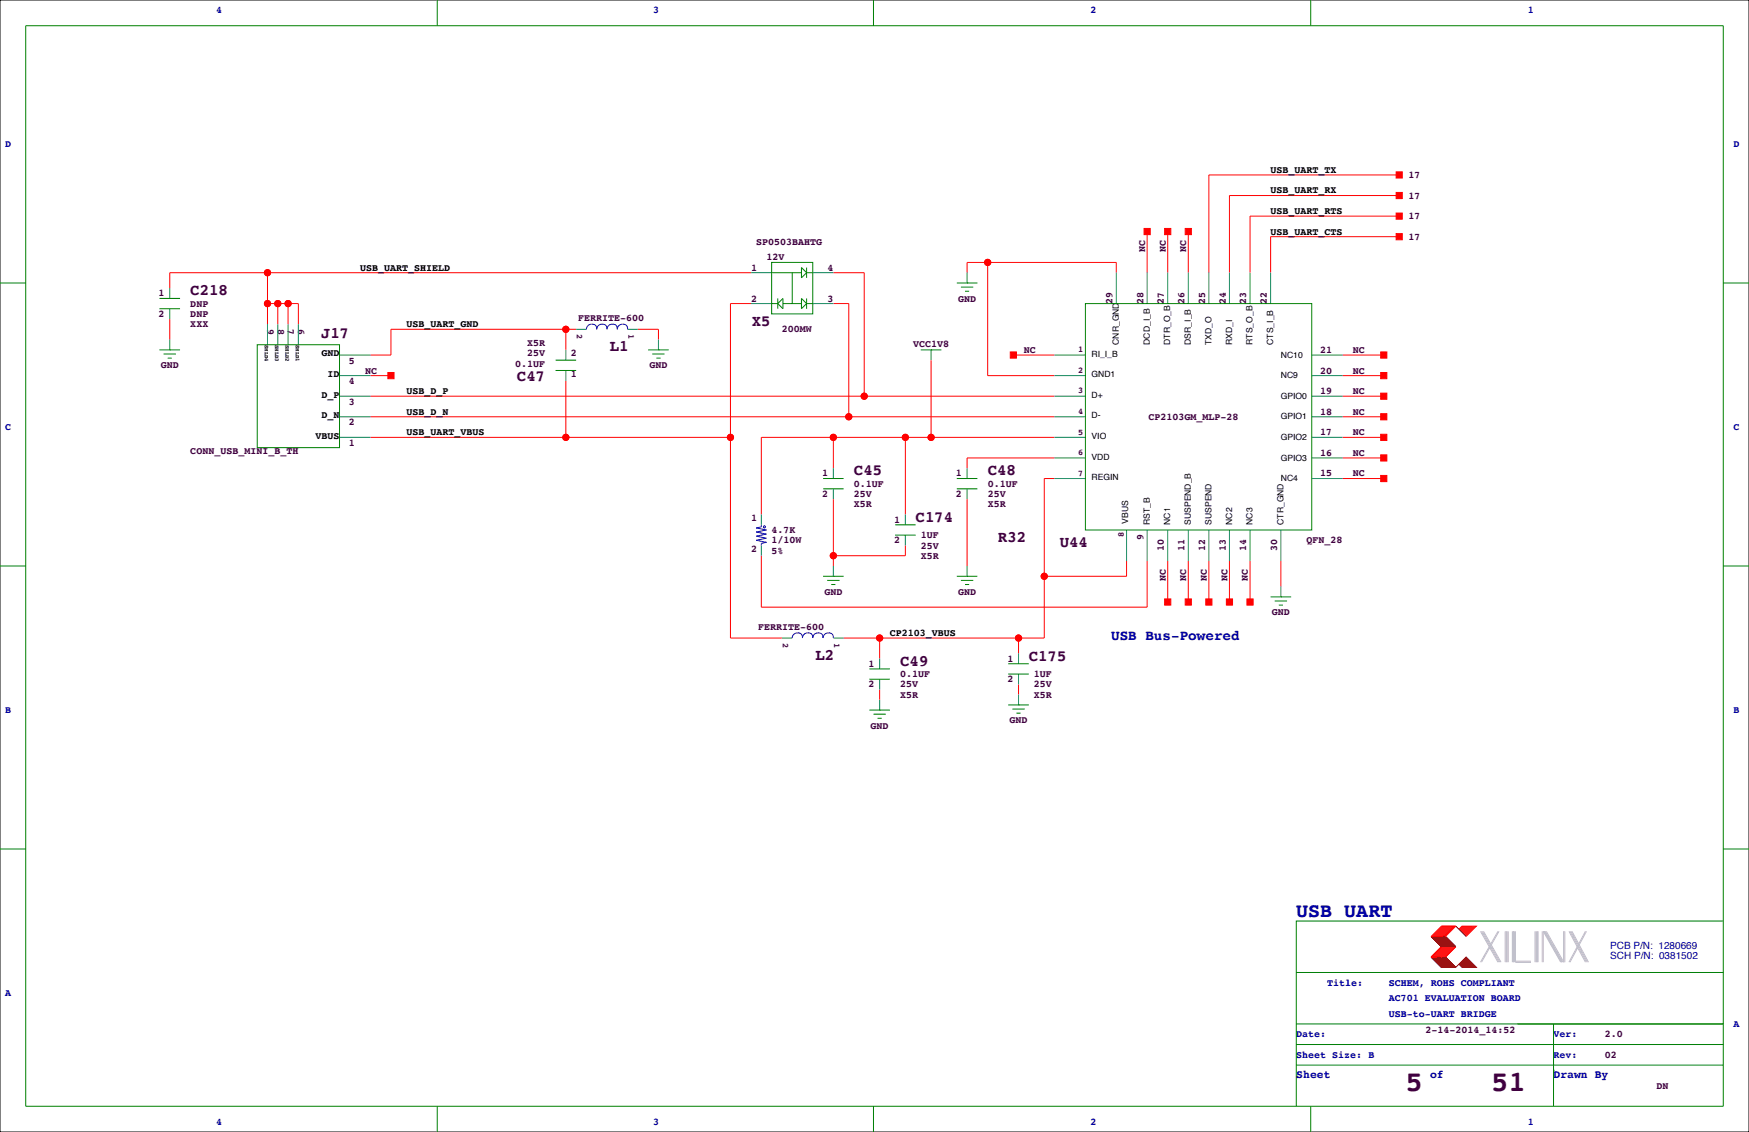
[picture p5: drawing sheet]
<svg xmlns="http://www.w3.org/2000/svg" width="432mm" height="279mm" viewBox="0 0 432 279" stroke-linecap="round" stroke-linejoin="round" font-family="sans-serif">
<path d="M0 0h431.8v279.4h-431.8z" fill="none" stroke="#000" stroke-width=".25"/>
<g fill="none" stroke="#f00" stroke-width=".25">
<path d="M283.2 57.2v10.1M288.3 57.2v10.1M293.4 57.2v10.1M345.4 48.3h-41.9v19M345.4 53.3h-36.8v14M345.4 43.2h-47v24.1M345.4 58.4h-31.7v8.9M41.9 78.7v5.1M66 67.3v12.7M66 74.9h7.7v5.1M68.6 74.9v5.1M71.1 74.9v5.1"/>
<path d="M185.4 74.9h-5.1v82.6h12.7M185.4 67.3h-143.5v3.8M205.7 74.9h3.8v28M205.7 67.3h7.7v30.5M238.8 67.3v-2.5h36.8v2.5M243.8 64.8v27.9h16.5M91.4 97.8h168.9M91.4 92.7h5.1M139.7 81.3v5.1M139.7 94v13.9M142.2 81.3h-45.7v6.3h-5.1M157.5 81.3h5.1v2.5"/>
<path d="M229.9 88.9v19M250.2 87.6h10.1M331.5 87.6h10.1M331.5 97.8h10.1M331.5 92.7h10.1M91.4 107.9h88.9M91.4 102.9h168.9M205.7 107.9v7.7M223.5 107.9v19.1M260.3 113h-21.5v2.6M260.3 118.1h-2.5v39.4h-49.5M260.3 107.9h-72.3v19.1"/>
<path d="M331.5 118.1h10.1M331.5 113h10.1M331.5 107.9h10.1M331.5 102.9h10.1M188 137.2v12.7h95.2v-11.5M205.7 123.2v16.5M223.5 134.6v2.6h-17.8M238.8 123.2v16.5M278.1 138.4v3.8h-20.3M288.3 138.4v10.2M293.4 138.4v10.2M298.4 138.4v10.2"/>
<path d="M303.5 138.4v10.2M308.6 138.4v10.2M316.2 138.4v6.4M217.2 157.5v5.1M251.5 157.5v3.8M217.2 170.2v2.5M251.5 168.9v2.5M355.9 233.7l-2.6 2.5h3.6l2.5-2.5M355.9 228.6h3.5l-2.5 2.5h-3.6zM356.1 233.7l-2.5 2.5M356.1 228.6l-2.5 2.5M356.4 233.7l-2.6 2.5"/>
<path d="M356.4 228.6l-2.6 2.5M356.6 233.7l-2.5 2.5M356.6 228.6l-2.5 2.5M356.9 233.7l-2.6 2.5M356.9 228.6l-2.6 2.5M357.1 233.7l-2.5 2.5M357.1 228.6l-2.5 2.5M357.4 233.7l-2.6 2.5M357.4 228.6l-2.6 2.5M357.6 233.7l-2.5 2.5M357.6 228.6l-2.5 2.5M357.9 233.7l-2.6 2.5"/>
<path d="M357.9 228.6l-2.6 2.5M358.1 233.7l-2.5 2.5M358.1 228.6l-2.5 2.5M358.4 233.7l-2.5 2.5M358.4 228.6l-2.5 2.5M358.6 233.7l-2.5 2.5M358.6 228.6l-2.5 2.5M358.9 233.7l-2.5 2.5M358.9 228.6l-2.5 2.5M359.2 233.7l-2.6 2.5M359.2 228.6l-2.6 2.5M360.2 229.4l.7-.8h3.6l-2.6 2.5"/>
<path d="M361.2 228.6l-.8 .8M361.4 228.6l-1 1M361.7 228.6l-1 1M361.9 228.6l-1.2 1.3M362.2 228.6l-1.3 1.3M362.5 228.6l-1.6 1.5M362.7 228.6l-1.5 1.5M363 228.6l-1.8 1.8M363.2 228.6l-1.8 1.8M363.5 228.6l-2.1 2M363.7 228.6l-2 2M364 228.6l-2.3 2.3"/>
<path d="M364.2 228.6l-2.3 2.3"/>
<circle cx="66" cy="67.3" r=".76"/>
<circle cx="66" cy="74.9" r=".76"/>
<circle cx="68.6" cy="74.9" r=".76"/>
<circle cx="71.1" cy="74.9" r=".76"/>
<circle cx="243.8" cy="64.8" r=".76"/>
<circle cx="139.7" cy="81.3" r=".76"/>
<circle cx="213.4" cy="97.8" r=".76"/>
<circle cx="139.7" cy="107.9" r=".76"/>
<circle cx="180.3" cy="107.9" r=".76"/>
<circle cx="205.7" cy="107.9" r=".76"/>
<circle cx="209.6" cy="102.9" r=".76"/>
<circle cx="223.5" cy="107.9" r=".76"/>
<circle cx="229.9" cy="107.9" r=".76"/>
<circle cx="205.7" cy="137.2" r=".76"/>
<circle cx="217.2" cy="157.5" r=".76"/>
<circle cx="251.5" cy="157.5" r=".76"/>
<circle cx="257.8" cy="142.2" r=".76"/>
</g>
<g fill="#f00" stroke="#f00" stroke-width=".25">
<path d="M287.5 56.4h1.6v1.5h-1.6z" fill-rule="evenodd"/>
<path d="M282.4 56.4h1.6v1.5h-1.6z" fill-rule="evenodd"/>
<path d="M287.5 147.8h1.6v1.6h-1.6z" fill-rule="evenodd"/>
<path d="M340.9 86.9h1.5v1.5h-1.5z" fill-rule="evenodd"/>
<path d="M302.8 147.8h1.5v1.6h-1.5z" fill-rule="evenodd"/>
<path d="M307.8 147.8h1.6v1.6h-1.6z" fill-rule="evenodd"/>
<path d="M340.9 117.3h1.5v1.6h-1.5z" fill-rule="evenodd"/>
<path d="M340.9 112.3h1.5v1.5h-1.5z" fill-rule="evenodd"/>
<path d="M340.9 107.2h1.5v1.5h-1.5z" fill-rule="evenodd"/>
<path d="M340.9 102.1h1.5v1.5h-1.5z" fill-rule="evenodd"/>
<path d="M340.9 97h1.5v1.6h-1.5z" fill-rule="evenodd"/>
<path d="M340.9 91.9h1.5v1.6h-1.5z" fill-rule="evenodd"/>
<path d="M344.7 47.5h1.5v1.5h-1.5z" fill-rule="evenodd"/>
<path d="M344.7 42.4h1.5v1.5h-1.5z" fill-rule="evenodd"/>
<path d="M297.7 147.8h1.5v1.6h-1.5z" fill-rule="evenodd"/>
<path d="M292.6 147.8h1.5v1.6h-1.5z" fill-rule="evenodd"/>
<path d="M292.6 56.4h1.5v1.5h-1.5z" fill-rule="evenodd"/>
<path d="M249.4 86.9h1.6v1.5h-1.6z" fill-rule="evenodd"/>
<path d="M95.8 91.9h1.5v1.6h-1.5z" fill-rule="evenodd"/>
<path d="M344.7 57.7h1.5v1.5h-1.5z" fill-rule="evenodd"/>
<path d="M344.7 52.6h1.5v1.5h-1.5z" fill-rule="evenodd"/>
<circle cx="139.7" cy="81.3" r=".76"/>
<circle cx="257.8" cy="142.2" r=".76"/>
<circle cx="251.5" cy="157.5" r=".76"/>
<circle cx="217.2" cy="157.5" r=".76"/>
<circle cx="243.8" cy="64.8" r=".76"/>
<circle cx="229.9" cy="107.9" r=".76"/>
<circle cx="223.5" cy="107.9" r=".76"/>
<circle cx="205.7" cy="107.9" r=".76"/>
<circle cx="205.7" cy="137.2" r=".76"/>
<circle cx="71.1" cy="74.9" r=".76"/>
<circle cx="68.6" cy="74.9" r=".76"/>
<circle cx="66" cy="74.9" r=".76"/>
<circle cx="66" cy="67.3" r=".76"/>
<circle cx="213.4" cy="97.8" r=".76"/>
<circle cx="209.6" cy="102.9" r=".76"/>
<circle cx="180.3" cy="107.9" r=".76"/>
<circle cx="139.7" cy="107.9" r=".76"/>
</g>
<g fill="none" stroke="#008080" stroke-width=".25">
<path d="M41.9 71.1v2.6M41.9 76.2v2.5M185.4 67.3h5.1M185.4 74.9h5.1M200.7 67.3h5M200.7 74.9h5M238.8 67.3v2.5M275.6 67.3v7.6M283.2 67.3v7.6M288.3 67.3v7.6M293.4 67.3v7.6M298.4 67.3v7.6"/>
<path d="M303.5 67.3v7.6M308.6 67.3v7.6M313.7 67.3v7.6M41.9 83.8v2.6M66 80v5.1M68.6 80v5.1M71.1 80v5.1M73.7 80v5.1M83.8 87.6h7.6M83.8 97.8h7.6M83.8 92.7h7.6M139.7 86.4v2.5"/>
<path d="M139.7 91.4v2.6M142.2 81.3h2.6M154.9 81.3h2.6M162.6 83.8v2.6M229.9 86.4v2.5M260.3 87.6h7.7M260.3 97.8h7.7M260.3 92.7h7.7M323.8 87.6h7.7M323.8 97.8h7.7M323.8 92.7h7.7M83.8 107.9h7.6"/>
<path d="M83.8 102.9h7.6M205.7 115.6v2.5M238.8 115.6v2.5M260.3 107.9h7.7M260.3 102.9h7.7M260.3 118.1h7.7M260.3 113h7.7M323.8 107.9h7.7M323.8 102.9h7.7M323.8 118.1h7.7M323.8 113h7.7M188 127v2.5"/>
<path d="M188 134.6v2.6M205.7 120.7v2.5M205.7 139.7v2.5M223.5 127v2.5M223.5 132.1v2.5M238.8 120.7v2.5M238.8 139.7v2.5M278.1 130.8v7.6M283.2 130.8v7.6M288.3 130.8v7.6M293.4 130.8v7.6M298.4 130.8v7.6"/>
<path d="M303.5 130.8v7.6M308.6 130.8v7.6M316.2 130.8v7.6M193 157.5h2.6M205.7 157.5h2.6M316.2 144.8v2.5M217.2 162.6v2.5M217.2 167.6v2.6M217.2 172.7v2.6M251.5 161.3v2.5M251.5 166.4v2.5M251.5 171.4v2.6"/>
</g>
<g fill="none" stroke="#00f" stroke-width=".25">
<path d="M146 80a1.27 1.27 0 0 0-1.2 1.3M146.1 80a1.02 1.02 0 0 1 1.2 1.3M148.6 80a1.27 1.27 0 0 0-1.3 1.3M151.1 80a1.27 1.27 0 0 0-1.2 1.3 1.05 1.05 0 0 0-1.3-1.3M153.7 80a1.27 1.27 0 0 0-1.3 1.3 1.05 1.05 0 0 0-1.3-1.3M153.7 80a1.02 1.02 0 0 1 1.2 1.3M188 129.5v.5l-1.3 .3 2.5 .5-2.5 .5 2.5 .5-2.5 .5 2.5 .5-2.5 .5 2.5 .6-1.2 .2v.5M198.1 157.5a1.26 1.26 0 0 0-1.3-1.4 1.26 1.26 0 0 0-1.2 1.4M205.7 157.5a1.26 1.26 0 0 0-1.2-1.4 1.26 1.26 0 0 0-1.3 1.4 1.27 1.27 0 0 0-1.3-1.4 1.27 1.27 0 0 0-1.2 1.4 1.27 1.27 0 0 0-1.3-1.4 1.27 1.27 0 0 0-1.3 1.4"/>
<circle cx="188.7" cy="130" r=".25"/>
</g>
<g fill="none" stroke="#008000" stroke-width=".25">
<path d="M6.3 6.4h419.1v266.6h-419.1zM107.9 0v6.4M215.6 0v6.4M323.6 0v6.4M0 69.8h6.3M39.4 76.2h5M39.4 73.7h5M190.5 64.8h10.2v12.7h-10.2zM190.5 67.3h7.4M190.5 74.9h1.5M192 73.7v2.5M193.3 74.9h4.6"/>
<path d="M193.3 73.7v2.5l-1.3-1.3zM195.6 67.3v7.6M197.9 73.7l1.2 1.2-1.2 1.3zM197.9 66l1.2 1.3-1.2 1.3zM199.1 67.3h1.6M199.1 74.9h1.6M199.1 66v2.6M199.1 73.7v2.5M236.2 69.8h5.1M237.2 70.9h3.1M238.3 71.9h1M238.8 69.8h.1"/>
<path d="M268 74.9h55.8v55.9h-55.8zM425.4 69.8h6.4M39.4 86.4h5M40.4 87.4h3M41.4 88.4h1M41.9 86.4h.1M63.5 85.1h20.3v25.4h-20.3zM137.2 88.9h5M137.2 91.4h5M160 86.4h5.1M161 87.4h3.1M162.1 88.4h1"/>
<path d="M162.6 86.4h.1M227.3 86.4h5.1M229.9 86.4h.1M203.2 118.1h5.1M236.2 118.1h5.1M0 139.7h6.3M203.2 120.7h5.1M221 132.1h5.1M221 129.5h5.1M236.2 120.7h5.1M425.4 139.7h6.4M203.2 142.2h5.1"/>
<path d="M204.2 143.3h3.1M205.2 144.3h1M205.7 142.2h.1M236.2 142.2h5.1M237.2 143.3h3.1M238.3 144.3h1M238.8 142.2h.1M313.7 147.3h5.1M314.7 148.3h3.1M315.7 149.4h1M316.2 147.3h.1M214.6 175.3h5.1"/>
<path d="M214.6 167.6h5.1M214.6 165.1h5.1M215.6 176.3h3.1M216.7 177.3h1M217.2 175.3h.1M248.9 174h5.1M248.9 166.4h5.1M248.9 163.8h5.1M249.9 175h3.1M251 176h1M251.5 174h.1M0 209.5h6.3"/>
<path d="M425.4 209.5h6.4M425.4 227.3h-105.4v35.6M320 257.8h105.4M320 252.7h105.4M320 240h105.4M383.5 252.7v20.3M107.9 273v6.4M215.6 273v6.4M320 262.9v10.1M320 262.9h105.4M323.6 273v6.4M383.5 264.2h.1"/>
</g>
<g fill="none" stroke="#800000" stroke-width=".25">
<path d="M353.3 236.2l2.6 2.6h3.5M353.3 231.1l2.6 2.6M353.6 231.1l2.5 2.6M353.6 236.2l2.5 2.6M353.8 231.1l2.6 2.6M353.8 236.2l2.6 2.6M354.1 231.1l2.5 2.6M354.1 236.2l2.5 2.6M354.3 231.1l2.6 2.6M354.3 236.2l2.6 2.6M354.6 231.1l2.5 2.6M354.6 236.2l2.5 2.6"/>
<path d="M354.8 231.1l2.6 2.6M354.8 236.2l2.6 2.6M355.1 231.1l2.5 2.6M355.1 236.2l2.5 2.6M355.3 231.1l2.6 2.6M355.3 236.2l2.6 2.6M355.6 231.1l2.5 2.6M355.6 236.2l2.5 2.6M355.9 231.1l2.5 2.6M355.9 236.2l2.5 2.6M356.1 231.1l2.5 2.6M356.1 236.2l2.5 2.6"/>
<path d="M356.4 231.1l2.5 2.6M356.4 236.2l2.5 2.6M356.6 231.1l2.6 2.6M356.6 236.2l2.6 2.6M356.9 231.1l2.5 2.6M356.9 236.2l2.5 2.6M359.4 228.6l2.5 2.5M360.2 238l.7 .8h3.6l-2.6-2.6-2.5 2.6M360.4 237.7l1 1.1M360.4 238l.8 .8M360.7 237.5l1.2 1.3M360.7 237.7l1 1.1"/>
<path d="M360.9 237.2l1.6 1.6M360.9 237.5l1.3 1.3M361.2 237l1.8 1.8M361.2 237.2l1.5 1.6M361.4 236.7l2.1 2.1M361.4 237l1.8 1.8M361.7 236.5l2.3 2.3M361.7 236.7l2 2.1M361.9 236.5l2.3 2.3"/>
</g>
<g fill="none" stroke="#c0c0c0" stroke-width=".25">
<path d="M365.5 229.9l4.3 7.6M365.8 229.9l4.3 7.6M366 229.9l4.3 7.6M366.3 229.9l4.3 7.6M369.8 229.9l-4.3 7.6M370.1 229.9l-4.3 7.6M371.6 229.9v7.6M371.9 229.9v7.6M372.1 229.9v7.6M372.4 229.9v7.6M373.4 229.9v7.6M373.6 229.9v7.6"/>
<path d="M373.9 229.9v7.6M374.1 229.9v7.6h3.9M374.1 237.2h3.9M379 229.9v7.6M379.2 229.9v7.6M379.5 229.9v7.6M379.7 229.9v7.6M380.7 229.9v7.6M381 237.5v-7.6l4.3 7.6M381.3 229.9l4.3 7.6M381.5 229.9l4.3 7.6M381.8 229.9l4.3 7.6v-7.6"/>
<path d="M386.3 229.9v7.6M387.3 229.9l4.1 7.6M387.6 229.9l4.1 7.6M387.9 229.9l4 7.6M388.1 229.9l4.1 7.6M391.4 229.9l-4.1 7.6M391.7 229.9l-4.1 7.6"/>
</g>
<g font-size="7.1" fill="#400040">
<text x="347" y="269.3">5</text>
<text x="368.2" y="269.3">51</text>
</g>
<text font-size="4.9" fill="#0000a0" x="320" y="226.3">USB UART</text>
<g font-size="3.9" fill="#400040">
<text x="47" y="72.9">C218</text>
<text x="79.2" y="83.3">J17</text>
<text x="185.6" y="80.5">X5</text>
<text x="150.5" y="86.6">L1</text>
<text x="127.6" y="94">C47</text>
<text x="210.8" y="117.3">C45</text>
<text x="243.8" y="117.3">C48</text>
<text x="226.1" y="128.7">C174</text>
<text x="246.4" y="133.8">R32</text>
<text x="261.6" y="135.1">U44</text>
<text x="201.3" y="162.8">L2</text>
<text x="222.2" y="164.3">C49</text>
<text x="254" y="163">C175</text>
</g>
<text font-size="3.5" fill="#0000a0" x="274.3" y="158">USB Bus-Powered</text>
<g font-size="2.8" fill="#0000a0">
<text x="320" y="266.1">Sheet</text>
<text x="353.1" y="266.1">of</text>
<text x="383.5" y="266.1">Drawn By</text>
</g>
<g font-size="2.5" fill="#0000a0">
<text x="53.3" y="3.3">4</text>
<text x="161.3" y="3.3">3</text>
<text x="269.2" y="3.3">2</text>
<text x="377.2" y="3.3">1</text>
<text x="1.3" y="36.3">D</text>
<text x="428" y="36.3">D</text>
<text x="1.3" y="106.2">C</text>
<text x="428" y="106.2">C</text>
<text x="1.3" y="176">B</text>
<text x="428" y="176">B</text>
<text x="397.5" y="236.8">SCH P/N: 0381502</text>
<text x="397.5" y="234.2">PCB P/N: 1280669</text>
<text x="1.3" y="245.9">A</text>
<text x="327.7" y="243.3">Title:</text>
<text x="342.9" y="243.3">SCHEM, ROHS COMPLIANT</text>
<text x="342.9" y="247.1">AC701 EVALUATION BOARD</text>
<text x="342.9" y="251">USB-to-UART BRIDGE</text>
<text x="320" y="256">Date:</text>
<text x="383.5" y="256">Ver:</text>
<text x="428" y="253.5">A</text>
<text x="320" y="261.1">Sheet Size: B</text>
<text x="383.5" y="261.1">Rev:</text>
<text x="53.3" y="277.6">4</text>
<text x="161.3" y="277.6">3</text>
<text x="269.2" y="277.6">2</text>
<text x="377.2" y="277.6">1</text>
</g>
<g font-size="2.5">
<text x="313.7" y="42.7">USB_UART_TX</text>
<text x="313.7" y="47.8">USB_UART_RX</text>
<text x="313.7" y="52.8">USB_UART_RTS</text>
<text x="313.7" y="57.9">USB_UART_CTS</text>
<text x="88.9" y="66.8">USB_UART_SHIELD</text>
<text x="100.3" y="80.8">USB_UART_GND</text>
<text x="79.4" y="88">GND</text>
<text x="80.9" y="93.1">ID</text>
<text x="79.4" y="98.1">D_P</text>
<text x="100.3" y="97.3">USB_D_P</text>
<text x="79.4" y="103.2">D_N</text>
<text x="100.3" y="107.4">USB_UART_VBUS</text>
<text x="100.3" y="102.4">USB_D_N</text>
<text x="77.9" y="108.3">VBUS</text>
<text x="219.7" y="157">CP2103_VBUS</text>
</g>
<g font-size="2.5" fill="#400040">
<text x="347.8" y="43.9">17</text>
<text x="347.8" y="49">17</text>
<text x="347.8" y="54.1">17</text>
<text x="347.8" y="59.2">17</text>
<text x="186.7" y="60.5">SP0503BAHTG</text>
<text x="189.2" y="64.3">12V</text>
<text x="282.7" y="62.2" transform="rotate(-90 282.7 62.2)">NC</text>
<text x="287.8" y="62.2" transform="rotate(-90 287.8 62.2)">NC</text>
<text x="292.9" y="62.2" transform="rotate(-90 292.9 62.2)">NC</text>
<text x="185.4" y="66.8">1</text>
<text x="204.3" y="66.8">4</text>
<text x="39.2" y="73.2">1</text>
<text x="47" y="75.7">DNP</text>
<text x="185.4" y="74.4">2</text>
<text x="204.3" y="74.4">3</text>
<text x="236.5" y="74.4">GND</text>
<text x="274.7" y="74.9" transform="rotate(-90 274.7 74.9)">29</text>
<text x="282.3" y="74.9" transform="rotate(-90 282.3 74.9)">28</text>
<text x="287.4" y="74.9" transform="rotate(-90 287.4 74.9)">27</text>
<text x="292.4" y="74.9" transform="rotate(-90 292.4 74.9)">26</text>
<text x="297.5" y="74.9" transform="rotate(-90 297.5 74.9)">25</text>
<text x="302.6" y="74.9" transform="rotate(-90 302.6 74.9)">24</text>
<text x="307.7" y="74.9" transform="rotate(-90 307.7 74.9)">23</text>
<text x="312.8" y="74.9" transform="rotate(-90 312.8 74.9)">22</text>
<text x="39.2" y="78.2">2</text>
<text x="47" y="80.8">XXX</text>
<text x="47" y="78.2">DNP</text>
<text x="66" y="81.3" transform="rotate(90 66 81.3)">9</text>
<text x="68.6" y="81.3" transform="rotate(90 68.6 81.3)">8</text>
<text x="71.1" y="81.3" transform="rotate(90 71.1 81.3)">7</text>
<text x="73.6" y="81.3" transform="rotate(90 73.6 81.3)">6</text>
<text x="142.7" y="79.3">FERRITE-600</text>
<text x="193" y="82">200MW</text>
<text x="86.1" y="89.8">5</text>
<text x="130.2" y="88">25V</text>
<text x="130.2" y="85.4">X5R</text>
<text x="141" y="88">2</text>
<text x="225.4" y="85.6">VCC1V8</text>
<text x="252.7" y="87.1">NC</text>
<text x="326" y="87.1">21</text>
<text x="334" y="87.1">NC</text>
<text x="39.7" y="90.9">GND</text>
<text x="86.1" y="94.8">4</text>
<text x="90.2" y="92.2">NC</text>
<text x="127.2" y="90.5">0.1UF</text>
<text x="141" y="93.1">1</text>
<text x="160.3" y="90.9">GND</text>
<text x="326" y="92.2">20</text>
<text x="334" y="92.2">NC</text>
<text x="86.1" y="99.9">3</text>
<text x="326" y="97.3">19</text>
<text x="334" y="97.3">NC</text>
<text x="86.1" y="105">2</text>
<text x="283.5" y="103.6">CP2103GM_MLP-28</text>
<text x="326" y="107.4">17</text>
<text x="326" y="102.4">18</text>
<text x="334" y="102.4">NC</text>
<text x="334" y="107.4">NC</text>
<text x="47" y="112.1">CONN_USB_MINI_B_TH</text>
<text x="86.1" y="110.1">1</text>
<text x="326" y="112.5">16</text>
<text x="334" y="112.5">NC</text>
<text x="203" y="117.6">1</text>
<text x="236" y="117.6">1</text>
<text x="326" y="117.6">15</text>
<text x="334" y="117.6">NC</text>
<text x="203" y="122.7">2</text>
<text x="210.8" y="120.1">0.1UF</text>
<text x="210.8" y="122.7">25V</text>
<text x="210.8" y="125.2">X5R</text>
<text x="236" y="122.7">2</text>
<text x="243.8" y="120.1">0.1UF</text>
<text x="243.8" y="122.7">25V</text>
<text x="243.8" y="125.2">X5R</text>
<text x="185.4" y="128.6">1</text>
<text x="190.5" y="131.6">4.7K</text>
<text x="220.8" y="129">1</text>
<text x="185.4" y="136.2">2</text>
<text x="190.5" y="136.7">5%</text>
<text x="190.5" y="134.1">1/10W</text>
<text x="220.8" y="134.1">2</text>
<text x="227.3" y="137.9">X5R</text>
<text x="227.3" y="135.4">25V</text>
<text x="227.3" y="132.8">1UF</text>
<text x="282.3" y="133.3" transform="rotate(-90 282.3 133.3)">9</text>
<text x="287.4" y="135.9" transform="rotate(-90 287.4 135.9)">10</text>
<text x="292.4" y="135.9" transform="rotate(-90 292.4 135.9)">11</text>
<text x="297.5" y="135.9" transform="rotate(-90 297.5 135.9)">12</text>
<text x="302.6" y="135.9" transform="rotate(-90 302.6 135.9)">13</text>
<text x="307.7" y="135.9" transform="rotate(-90 307.7 135.9)">14</text>
<text x="315.3" y="135.9" transform="rotate(-90 315.3 135.9)">30</text>
<text x="322.6" y="134.1">QFN_28</text>
<text x="287.8" y="143.5" transform="rotate(-90 287.8 143.5)">NC</text>
<text x="292.9" y="143.5" transform="rotate(-90 292.9 143.5)">NC</text>
<text x="297.9" y="143.5" transform="rotate(-90 297.9 143.5)">NC</text>
<text x="303" y="143.5" transform="rotate(-90 303 143.5)">NC</text>
<text x="308.1" y="143.5" transform="rotate(-90 308.1 143.5)">NC</text>
<text x="203.5" y="146.8">GND</text>
<text x="236.5" y="146.8">GND</text>
<text x="187.2" y="155.5">FERRITE-600</text>
<text x="314" y="151.9">GND</text>
<text x="214.4" y="164.6">1</text>
<text x="222.2" y="167.1">0.1UF</text>
<text x="248.7" y="163.3">1</text>
<text x="255.3" y="167.1">1UF</text>
<text x="214.4" y="169.7">2</text>
<text x="222.2" y="169.7">25V</text>
<text x="222.2" y="172.2">X5R</text>
<text x="248.7" y="168.4">2</text>
<text x="255.3" y="172.2">X5R</text>
<text x="255.3" y="169.7">25V</text>
<text x="214.9" y="179.8">GND</text>
<text x="249.2" y="178.6">GND</text>
<text x="351.9" y="255">2-14-2014_14:52</text>
<text x="396.2" y="256">2.0</text>
<text x="396.2" y="261.1">02</text>
<text x="408.9" y="268.7">DN</text>
</g>
<g font-size="2.1" fill="#400040">
<text x="142.4" y="82.5" transform="rotate(90 142.4 82.5)">2</text>
<text x="155.1" y="82.5" transform="rotate(90 155.1 82.5)">1</text>
<text x="266.2" y="86.9">1</text>
<text x="266.2" y="92">2</text>
<text x="266.2" y="97.1">3</text>
<text x="266.2" y="102.2">4</text>
<text x="266.2" y="107.3">5</text>
<text x="266.2" y="112.3">6</text>
<text x="266.2" y="117.4">7</text>
<text x="277.4" y="132.6" transform="rotate(-90 277.4 132.6)">8</text>
<text x="193.2" y="158.8" transform="rotate(90 193.2 158.8)">2</text>
<text x="205.9" y="158.8" transform="rotate(90 205.9 158.8)">1</text>
</g>
<g font-size="2.1">
<text x="269.5" y="88">RI_I_B</text>
<text x="276.2" y="85.1" transform="rotate(-90 276.2 85.1)">CNR_GND</text>
<text x="283.8" y="85.1" transform="rotate(-90 283.8 85.1)">DCD_I_B</text>
<text x="288.9" y="85.1" transform="rotate(-90 288.9 85.1)">DTR_O_B</text>
<text x="294" y="85.1" transform="rotate(-90 294 85.1)">DSR_I_B</text>
<text x="299.1" y="85.1" transform="rotate(-90 299.1 85.1)">TXD_O</text>
<text x="304.2" y="85.1" transform="rotate(-90 304.2 85.1)">RXD_I</text>
<text x="309.2" y="85.1" transform="rotate(-90 309.2 85.1)">RTS_O_B</text>
<text x="314.3" y="85.1" transform="rotate(-90 314.3 85.1)">CTS_I_B</text>
<text x="316.2" y="88.3">NC10</text>
<text x="269.5" y="93.1">GND1</text>
<text x="316.2" y="93.3">NC9</text>
<text x="269.5" y="98.2">D+</text>
<text x="316.2" y="98.4">GPIO0</text>
<text x="269.5" y="103.3">D-</text>
<text x="316.2" y="103.5">GPIO1</text>
<text x="269.5" y="113.4">VDD</text>
<text x="269.5" y="108.3">VIO</text>
<text x="316.2" y="113.7">GPIO3</text>
<text x="316.2" y="108.6">GPIO2</text>
<text x="269.5" y="118.5">REGIN</text>
<text x="316.2" y="118.7">NC4</text>
<text x="278.5" y="129.3" transform="rotate(-90 278.5 129.3)">VBUS</text>
<text x="283.8" y="129.5" transform="rotate(-90 283.8 129.5)">RST_B</text>
<text x="288.9" y="129.5" transform="rotate(-90 288.9 129.5)">NC1</text>
<text x="294" y="129.5" transform="rotate(-90 294 129.5)">SUSPEND_B</text>
<text x="299.1" y="129.5" transform="rotate(-90 299.1 129.5)">SUSPEND</text>
<text x="304.2" y="129.5" transform="rotate(-90 304.2 129.5)">NC2</text>
<text x="309.2" y="129.5" transform="rotate(-90 309.2 129.5)">NC3</text>
<text x="316.9" y="129.5" transform="rotate(-90 316.9 129.5)">CTR_GND</text>
</g>
<g font-size="1.4">
<text x="65.4" y="85.1" transform="rotate(90 65.4 85.1)">SHLD4</text>
<text x="67.9" y="85.1" transform="rotate(90 67.9 85.1)">SHLD3</text>
<text x="70.5" y="85.1" transform="rotate(90 70.5 85.1)">SHLD2</text>
<text x="73" y="85.1" transform="rotate(90 73 85.1)">SHLD1</text>
</g>
</svg>
